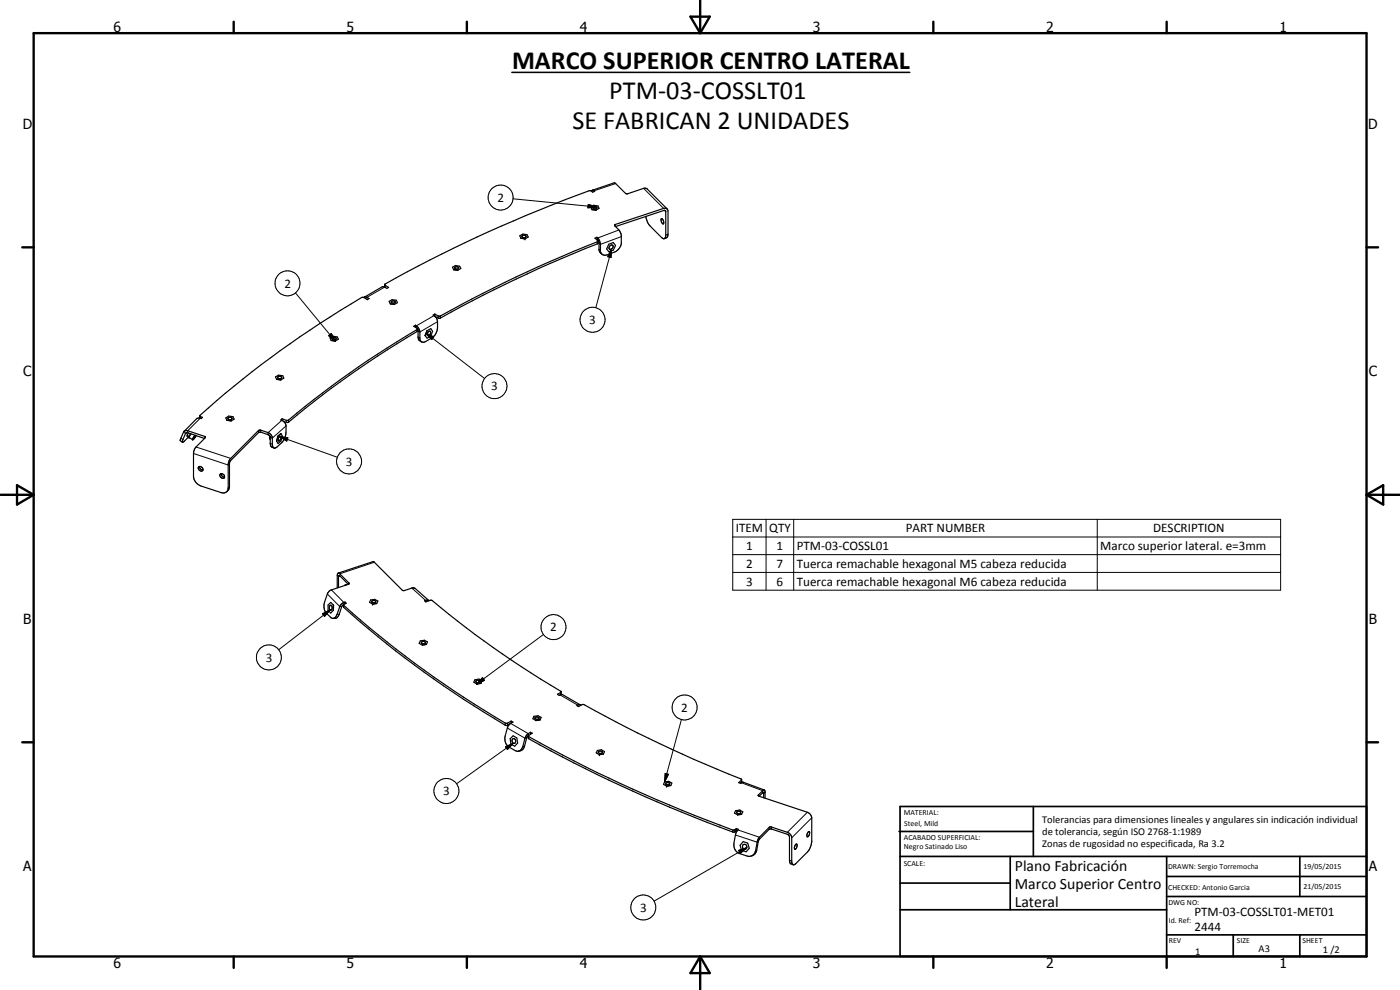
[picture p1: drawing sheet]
<svg xmlns="http://www.w3.org/2000/svg" width="420mm" height="297mm" viewBox="0 0 420 297" stroke-linecap="round" stroke-linejoin="round" font-family="sans-serif">
<g fill="none" stroke="#000" stroke-width=".35">
<path d="M177.8 57.1l.7 .3-.7 .3-.6-.5a390 390 0 0 0-61.8 28.2v.7M177.8 57.1l6.5-2.2 .5 .2 2.9 2.9 .4 .2 5.5-1.8 .5 .2 6.1 6.1M177.8 57.1l-.2 .3M156.3 71.5l-.3-.8 .9-.5 1.2 .2 .4 .7-.9 .6M156.3 71.5l1.3 .2M156.7 70.8a.72 .72 0 0 1 1.1 .2l-.7 .3-.4-.2zM177.6 62.9l-.3-.8 .9-.5 1.3 .2 .3 .7-.9 .5M177.6 62.9l1.3 .1M178 62.2l.9-.2a.41 .41 0 0 1 .1 .6 .41 .41 0 0 1-.6 .1l-.3-.1zM179.1 71.2l-.5 .3 .8 .8M179.1 71.8l.7 1v2.3l.8 1.1M179.1 71.8l-.1 .1"/>
<path d="M179.1 71.2v.6M179.4 72.3v.8a436.2 436.2 0 0 0-47.6 22.4l-1.3-.6M179.4 72.3a425.9 425.9 0 0 0-47.3 22.6h-.5l-1.1-.7M182.7 73.3l1.4-.5 .6 .9-.6 1.4-1.4 .4-.6-.8zM183.1 73.7a.49 .49 0 0 1 .6-.2 .49 .49 0 0 1 .3 .7l-.4 .4-.6 .2-.2-.5zM193.8 64.9l.9 2.4 4.2 4.2a.66 .66 0 0 0 .7-.1 .66 .66 0 0 0 .2-.7v-7.3l-.3-.3-14.8 4.9M198.5 65.6a1.08 1.08 0 0 1 .5 1.6 1.26 1.26 0 0 1-.5-1.6zM200.2 62.7l-.3-.2h-.7l-14.6 4.9-.2 .3a5.5 5.5 0 0 1 2 2.4v.4a4.8 4.8 0 0 1-.4 3.8l-1 1.1-2.7 1.1a1.42 1.42 0 0 1-2.1-1l-.1-2.7-.4-1-.6-.6M200.2 62.7l.3 .6-.1 7.5-.3 .5-.8 .3M109.2 89.3l-.3-.1a282.4 282.4 0 0 0-48.9 35.5v.8M109.3 89.2l.6-.1 .9 .5-.5 .3-1.1-.6zM115.4 86.1h.1"/>
<path d="M115.4 85.5l1.2 .7-.5 .3-.7-.4M115.4 86.1h-.7l-5.3 3.1M115.5 86.1l.1 .1M117.1 91.1l-.3-.7 .9-.5 1.2 .2 .4 .7-.9 .6M117.1 91.1l1.2 .3M117.1 91.1l1.3 .3M117.5 90.5a.72 .72 0 0 1 1.1 .2 .73 .73 0 0 1-1.2-.1zM118.3 91.4h.1M124.7 97.6l-.5 .3 1.1 .7M124.7 97.6v.6M125.3 98.6v.8a307.7 307.7 0 0 0-38.9 27.3l-1.3-.3M125.3 98.7a312 312 0 0 0-38.9 27.5l-1.7-.6"/>
<path d="M125.3 98.7l.2 .4v2.5a1.08 1.08 0 0 0 1 1M128.1 99.3l-.5 1.4M128.2 99.2l1.1-.6 .5 .8-.5 1.4-1.1 .7-.6-.8M128.2 99.2l-.6 1.5M128.2 99.2l-.1 .1M128.6 99.5l.4-.1a.71 .71 0 0 1 .1 .9 .71 .71 0 0 1-.9 .2zM130.5 94.9h.1M130.5 94.9l.7 1.1 .1 2.4a3.8 3.8 0 0 1-1.8 3l-1.7 1a1.06 1.06 0 0 1-1.1 .2 1.06 1.06 0 0 1-.7-.9v-2.1a2.56 2.56 0 0 0-1.3-2M130.5 94.2l-.5 .3 .5 .4M130.5 94.2v.7M136.1 80.9l-.3-.7 .9-.5 1.3 .2 .3 .7-.9 .5M136.1 80.9l1.3 .2"/>
<path d="M136.6 80.1l.9 .1a.56 .56 0 0 1-.4 .6 .56 .56 0 0 1-.7-.5zM83 113.8l-.3-.7 .9-.5 1.3 .1 .3 .8-.9 .5M83 113.8l1.2 .2M83 113.8l1.3 .2M83.3 113.1a.64 .64 0 0 1 .7-.2 .64 .64 0 0 1 .5 .6h-1zM84.2 114h.1M99.4 102.2l-.4-.8 1-.5 1.2 .2 .3 .7-.9 .5M99.4 102.2l1.2 .2M99.4 102.2l1.2 .1M99.7 101.5a.69 .69 0 0 1 1.2 .2 .63 .63 0 0 1-.7 .3 .63 .63 0 0 1-.5-.5zM100.6 102.3v.1M56.2 130.6v.4l.6 .4"/>
<path d="M56.2 130.6l.6 .4M56.5 131.2l-1.7 1.5M56.5 129.9l-.3 .7M56.8 131v.4M56.8 131.3v.1M57.1 130.4l-.3 .8 1 .8M57.1 130.4l-.3 .6M57.3 130.2l-.2 .2M58.5 130.6l-.6 1v.4M58.6 130.6l-.6 1.1 .8-1M58.9 130.7l-1 1.3M59.9 140a.94 .94 0 0 0 1 1"/>
<path d="M60 124.9l.8 .3-.4 .4-.8-.2-.6 .2-3.7 3.8M61.4 131.6l-5.4-1.8-.3 .2-.8 1.9-.1 .8M68.1 126.1l1.3 .2M68.1 126.1l-.3-.7 .9-.6 1.2 .2 .4 .8-.9 .5M68.4 125.4l.8-.2 .4 .4-.3 .3h-.6l-.3-.3zM80.5 129.8l-2.4-.8-.5 .2-8.7 8.7-.4 1.4v7.2a1.5 1.5 0 0 1-2.2 1.3l-6.1-2a3.5 3.5 0 0 1-2.1-2.8l.1-7.7 .5-1.1 2.9-2.8v-.3l-5.3-1.9h-.6l-.6 .5-1 2.3 .7 .7M80.5 129.8l.7 .5 .5 .9v2.4l.5 .8M80.5 129.8v.4M80.9 130.8v.6l.2 .3M81.1 131.2l.6 .2M82.2 134.4l-.6-.2-.4-.4-.3-3.1-2.6-1h-.6l-8.7 8.7-.1 .6v7.1l-.3 .8-.5 .6M83.4 130.9l-.4 1.5"/>
<path d="M83.5 130.9l-.5 1.5M83.5 130.9h-.1M83.9 131l.2-.1a.84 .84 0 0 1-.6 1.3v-.6zM84.3 130.1l.4 .8-.4 1.4-.8 .8-.5-.7M84.3 130.1l-.9 .8M84.3 130.1l-.8 .8M84.7 125.6l-.4 .4 1 .6 .5 .7v2.4l-.2 1.2-.7 1.6-2 1.8-.7 .1M84.7 125.6v.6M59.6 140.1a.78 .78 0 0 1 1.1 .2 .78 .78 0 0 1-.1 1.1 .93 .93 0 0 1-1-1.3zM66.1 142.3a.78 .78 0 0 1 1.1 .1 .78 .78 0 0 1-.2 1.1 .93 .93 0 0 1-.9-1.2zM66.4 142.1a1 1 0 0 0 1 1M101.5 172l10.5-3.5 8.7 8.6 .6 .1 2.4-.8h.7l4.3 3.9-.5-.3-.8 .3 .4 .3 1.6-.5a309.1 309.1 0 0 0 38.9 27.3v1"/>
<path d="M101.5 172l3.3 3.1-5.6 2-1 1.1a7.8 7.8 0 0 0-1 4.1l.6 1.5 1.6 1.6 1.3 .1 1-.9 1.1-2.9 1.1-.7-.4-.4M101.5 172l-.3 .6v3.8M104 175.5l-.6 .2M104.5 175.3l-2.7-2.6-.2 .3v3.3M99.1 181.7a.75 .75 0 0 1 .7 .5 .75 .75 0 0 1-.3 .8h-.4l-.3-.3v-.7zM100.1 181.5l-.8-.7-.8 .7v1.6l.8 .8 .7-.8M100.1 181.5l-.1 1.6M103.1 181.5v.6a284 284 0 0 0 48.9 35.6l1.2-.7M103.1 181.4a291.6 291.6 0 0 0 48.7 35.6h.4l1.2-.6M103.5 180.6l-1.3 .9-1.3 3.4-.9 .6M103.5 180.6v.5M111.6 180.4a.7 .7 0 0 1 1.2 .2 .65 .65 0 0 1-.7 .3 .65 .65 0 0 1-.5-.5z"/>
<path d="M113.1 181.1l-1.3 .2M113.1 181.1l.3-.8-.9-.5-1.3 .2-.3 .7 .9 .6M126.5 192.7a.67 .67 0 0 1 .6-.3 .67 .67 0 0 1 .6 .5l-.3 .3h-.6l-.3-.2zM128 193.3l-1.3 .2M128 193.3l.3-.7-.9-.5-1.3 .2-.3 .7 .9 .5M142.9 204.3a.7 .7 0 0 1 1.1 .3 .6 .6 0 0 1-.6 .3 .6 .6 0 0 1-.5-.6zM144.3 205l-1.2 .2M144.3 205l.4-.7-.9-.5-1.3 .2-.3 .7 .9 .5M153.2 217l-.8 1-.8 2.9a3.2 3.2 0 0 0 1.2 3.3l2.3 1.2a1.95 1.95 0 0 0 2.3-1.5l.7-2.5 .6-.8M153.4 216.4l.6 .3-.8 .3M153.4 216.4v.6M159.2 219.7l-1.3 1.1-1.1 3.5-.5 .7-.7 .4"/>
<path d="M159.2 219.7l.6 .3-1.1 .6M159.2 219.7v.6M160.6 215.3a.61 .61 0 0 1 .6-.2 .61 .61 0 0 1 .5 .5l-.8 .2zM162.1 216l-1.3 .2M162.1 216l.3-.7-.9-.5-1.3 .1-.3 .7 .9 .6M168.3 208.4h.5l5.3 3.1M168.4 207.6l-1.1 .7 .5 .4 .5-.3M174.3 211.6l-.5-.2-.7 .3 .5 .3 1.1-.6h.5a430.6 430.6 0 0 0 47.4 22.5M153.1 221.7l.9-.9 1.1 .6 .3 1.6-.9 .9-1.2-.6zM153.8 221.7a.68 .68 0 0 1 1 .5 .68 .68 0 0 1-.7 .9l-.4-.9zM158.6 220.9a400.9 400.9 0 0 0 61.6 28.2l.8-.5M158.7 220.6l-.1 .9a396.2 396.2 0 0 0 61.8 28.2l.6-.5"/>
<path d="M179.7 225.5a.66 .66 0 0 1 1.1 .3l-.9 .3-.3-.3zM181.1 226.2l-1.2 .2M181.1 226.2l.3-.7-.9-.5-1.2 .2-.4 .7 1 .5M199.8 235a.71 .71 0 0 1 1.2 .2 .63 .63 0 0 1-.7 .4 .63 .63 0 0 1-.5-.6zM201.3 235.7l-1.2 .2M201.3 235.7l.3-.8-.9-.5-1.2 .2-.4 .7 1 .6M222.6 233.9v.7l-.4 .4M222.6 233.9l-.9 .9 .6 .2 .6-.3 6.5 2.3M227.8 238.9l1.1-1.1h.3v1.6M228.9 237.2v.5M229.6 239.5v-2l-.1-.3-.4-.2-1.6 1.6 .2 .2 14.6 4.9 .7 .5 .5 .7 .1 7.7-.6 2-.7 1-3.5 3.5-.8 .4M229.6 237.7l-.4 .4"/>
<path d="M220.8 243.2l1.2-.2 .9 .6-.4 .7-1.1 .2-1-.5zM221 248.6v.6M221 249.2l.2 .1M221 248.6l.6 .2-.4 .5M221.1 243.6a.7 .7 0 0 1 1.2 .2 .65 .65 0 0 1-.7 .3 .65 .65 0 0 1-.5-.5zM221.2 249.3l-.4 1-.6 2.7a2.8 2.8 0 0 0 1.8 3.1l2.2 .7a1.93 1.93 0 0 0 2.6-1.6l.7-3.5 3.5-3.5h.6l4.7 1.5 .9 .7 .3 .5 .1 7.7 .4 .9M222.6 244.3l-1.3 .2M223 252.5l1.4 .5 .5 1.5-1 1.1-1.4-.5-.4-1.5zM225.5 256.8l1-.5 .5-.9 .8-3.5 3-3.1 .6-.1 4.9 1.6 .6 .5v7.3l.4 1.1 .8 .3M238.7 253.5l.3-.3a.89 .89 0 0 1 .2 1 .89 .89 0 0 1-.7 .5zM242.5 249.7l.3-.2a.98 .98 0 0 1-.6 1.5z"/>
<circle cx="223.4" cy="254.1" r=".72"/>
</g>
<g fill="none" stroke="#000" stroke-width=".3">
<path d="M154 59.6l25 2.5M177.6 57.3l.1 .2M184.8 55.1l-6.5 2.1v.3M193.2 56.5l6 6M176.6 61.3l2.4 .8-2.6 .3zM179.2 72.6v.6M179.8 74.8l.4 .4M183.5 74.7l-.1 2.6-1-.3zM183.5 74.7l-4.7 17.6M184.6 67.4v.5M185.7 69l-6.3 2.4v.6M186.5 71l-6.3 2.3-.4-.3"/>
<path d="M199.4 63.1l.4 .4M200.5 70.3l-.7 .2M88.7 87.9l11.9 14.4M115.4 86.1l-5.3 3.1v.6M115.6 85.6v.6M125.1 98.9v.6M127.9 100l2.3 1.1-.6 .8zM127.9 100l17.5 13.6M130.2 94.7l-5.3 3.1v.6M131.3 96.5l-5.3 3.1-.5-.3M131.5 94.8v.6M132.2 94.8v.6"/>
<path d="M98.6 100.7l.8-.6 1.2 2.2zM125.5 101.1l.5 .3M54.3 131.4l.6 .5M55.1 129.7l.6 .3 .2-.2M58.1 136.1l10.4 3.4M58.8 134.1l10.4 3.4M60.1 125.5l-3.8 3.7v.6M60.2 125.1v.4M61.4 130.9v.6M77.6 129.2v.6M78.3 129.1v.6M80.5 130.2v.2"/>
<path d="M81.1 133.1l.6 .2M83.9 131l2.5 .4-.3 .9zM83.9 131l17.3 6.2M84.6 126.1l-4.1 3.7M85.8 127.8l-4.1 3.6M85.9 126.1v.6M86.6 126v.7M68.9 146.1l-.4 .4M219.9 155.8h164.4v21.3h-164.4zM229.9 155.8v21.3M238.2 155.8v21.3M329.3 155.8v21.3"/>
<path d="M98.2 178.2l3.8 3.8h.6M99.5 177l3.7 3.8v.5M102.1 172.8l-.5 .2M104.7 174.9v.3M112.3 168.7l-10.3 3.5M123.6 176.4l4.1 3.7v.4M219.9 161.1h164.4M219.9 166.4h164.4M219.9 171.7h164.4M96.8 184.1l2.3-1.1-1.7 2zM99.1 183l-15.5 11.9M101.2 184.3h.6"/>
<path d="M103.2 181.6v.6M163.1 190.4l-20 14.8M144.8 203.3l.6 .8-2.3 1.1zM151.6 217v.6M152.3 218.4l5.3 3.1 .5-.1M152.3 217v.6M153.2 217l5.4 3.1v.6M168.1 208.5l5.3 3.1v.3M168.3 207.8v.6M204.5 215.9l-5 18.7M151.7 224.1l2.3-1.1-1.7 1.9zM154 223l-17 12.2"/>
<path d="M157.4 223.9h-.5M158.7 221v.7M199.6 232.1l1 .2-1.1 2.3zM222.5 234.1v.6M222.5 234.9l6.4 2.3M227.6 238.5v.3M228.8 237.9l.4 .2M228.9 237.7v.2M219.9 249v.6M220.6 248.9v.7M220.7 250.5l6.5 2.2 .4-.2M221.4 249l6.5 2.2v.6"/>
<path d="M221.7 255.1l2.4-.8-1.9 1.7zM224.1 254.3l-27.8 16.1M227.1 255.1l-.3 .1M230.8 248.2v.6M231.6 248.2v.6M236.9 258.1l.7 .2M242.3 243.7l-6 6M243.6 245.4l-6 6"/>
<circle cx="150.2" cy="59.3" r="3.7"/>
<circle cx="86.3" cy="85" r="3.8"/>
<circle cx="177.8" cy="96" r="3.7"/>
<circle cx="148.4" cy="115.9" r="3.7"/>
<circle cx="104.8" cy="138.5" r="3.8"/>
<circle cx="80.7" cy="197.3" r="3.7"/>
<circle cx="166.1" cy="188.1" r="3.7"/>
<circle cx="205.5" cy="212.3" r="3.8"/>
<circle cx="134" cy="237.3" r="3.8"/>
<circle cx="193.1" cy="272.3" r="3.8"/>
</g>
<g fill="#000">
<circle cx="157.6" cy="71.7" r=".18"/>
<circle cx="111.8" cy="181.3" r=".18"/>
<circle cx="179.9" cy="226.4" r=".18"/>
<circle cx="200.1" cy="235.9" r=".18"/>
</g>
<path d="M153.6 21.7h119.4" fill="none" stroke="#000" stroke-width=".46"/>
<g fill="none" stroke="#000" stroke-width=".71">
<path d="M10.1 9.9h400v277.1h-400zM70.1 6.5v3.4M140.1 6.5v3.4M207.2 5h5.8l-2.9 4.9zM210.1 0v9.9M280.1 6.5v3.4M350.1 6.5v3.4M6.7 74.2h3.4M410.1 74.2h3.5M.1 148.5h10M5.1 145.6l5 2.9-5 2.9zM410.1 148.5h10"/>
<path d="M410.1 148.5l5-2.9v5.8zM6.7 222.7h3.4M410.1 222.7h3.5M70.1 287v3.4M140.1 287v3.4M210.1 287v10M210.1 287l2.9 5h-5.8zM280.1 287v3.4M350.1 287v3.4"/>
</g>
<g fill="none" stroke="#000" stroke-width=".51">
<path d="M269.8 249.5h40.3M270.1 242h140v45h-140zM270.1 257h140M303.2 257v16M310.1 242v15M350.1 257v30M390.1 257v12M270.1 265h33.1M270.1 273h80M350.1 269h60M350.1 263h60M350.1 280.5h60"/>
<path d="M370.1 280.5v6.5M390.1 280.5v6.5"/>
</g>
<path d="M176.6 61.3l2.4 .8-2.6 .3zM183.5 74.7l-.1 2.6-1-.3zM98.6 100.7l.8-.6 1.2 2.2zM127.9 100l2.3 1.1-.6 .8zM83.9 131l2.5 .4-.3 .9zM96.8 184.1l2.3-1.1-1.7 2zM144.8 203.3l.6 .8-2.3 1.1zM151.7 224.1l2.3-1.1-1.7 1.9zM199.6 232.1l1 .2-1.1 2.3zM221.7 255.1l2.4-.8-1.9 1.7z" fill="#000"/>
<g font-size="7.9">
<text x="153.7" y="20.7">MARCO SUPERIOR CENTRO LATERAL</text>
<text x="182.9" y="29.6">PTM-03-COSSLT01</text>
<text x="171.8" y="38.7">SE FABRICAN 2 UNIDADES</text>
</g>
<g font-size="4.7">
<text x="304.6" y="261.2">Plano Fabricación</text>
<text x="304.6" y="266.6">Marco Superior Centro</text>
<text x="304.6" y="272">Lateral</text>
</g>
<g font-size="4.2">
<text x="34" y="9.6">6</text>
<text x="104" y="9.6">5</text>
<text x="174" y="9.6">4</text>
<text x="244" y="9.6">3</text>
<text x="314" y="9.6">2</text>
<text x="384" y="9.6">1</text>
<text x="6.8" y="38.7">D</text>
<text x="410.6" y="38.7">D</text>
<text x="7" y="112.9">C</text>
<text x="410.8" y="112.9">C</text>
<text x="7" y="187.1">B</text>
<text x="410.8" y="187.1">B</text>
<text x="7" y="261.4">A</text>
<text x="410.8" y="261.4">A</text>
<text x="34" y="290.4">6</text>
<text x="104" y="290.4">5</text>
<text x="174" y="290.4">4</text>
<text x="244" y="290.4">3</text>
<text x="314" y="290.4">2</text>
<text x="384" y="290.4">1</text>
</g>
<g font-size="3.9">
<text x="149.3" y="60.6">2</text>
<text x="85.3" y="86.3">2</text>
<text x="176.9" y="97.2">3</text>
<text x="147.4" y="117.1">3</text>
<text x="103.8" y="139.7">3</text>
<text x="220.8" y="159.7">ITEM</text>
<text x="230.8" y="159.8">QTY</text>
<text x="271.8" y="159.7">PART NUMBER</text>
<text x="346.1" y="159.8">DESCRIPTION</text>
<text x="223.9" y="165.1">1</text>
<text x="233.1" y="165.1">1</text>
<text x="239.1" y="165.1">PTM-03-COSSL01</text>
<text x="330.2" y="165.1">Marco superior lateral. e=3mm</text>
<text x="223.9" y="170.3">2</text>
<text x="233.1" y="170.3">7</text>
<text x="239.1" y="170.4">Tuerca remachable hexagonal M5 cabeza reducida</text>
<text x="223.9" y="175.7">3</text>
<text x="233.1" y="175.7">6</text>
<text x="239.1" y="175.8">Tuerca remachable hexagonal M6 cabeza reducida</text>
<text x="165.1" y="189.4">2</text>
<text x="79.7" y="198.5">3</text>
<text x="204.5" y="213.5">2</text>
<text x="133" y="238.6">3</text>
<text x="192.1" y="273.6">3</text>
<text x="358.5" y="275">PTM-03-COSSLT01-MET01</text>
<text x="358.5" y="279.4">2444</text>
</g>
<g font-size="3.1">
<text x="312.7" y="246.8">Tolerancias para dimensiones lineales y angulares sin indicación individual</text>
<text x="312.7" y="250.4">de tolerancia, según ISO 2768-1:1989</text>
<text x="312.7" y="254">Zonas de rugosidad no especificada, Ra 3.2</text>
<text x="358.7" y="286.5">1</text>
<text x="377.7" y="285.6">A3</text>
<text x="397" y="285.9">1 /2</text>
</g>
<g font-size="2.4">
<text x="271.2" y="244.4">MATERIAL:</text>
<text x="271.3" y="252">ACABADO SUPERFICIAL:</text>
<text x="271.4" y="247.9">Steel, Mild</text>
<text x="271.3" y="254.6">Negro Satinado Liso</text>
<text x="271.2" y="259.7">SCALE:</text>
<text x="350.6" y="260.8">DRAWN: Sergio Torremocha</text>
<text x="391.2" y="260.6">19/05/2015</text>
<text x="350.6" y="267">CHECKED: Antonio Garcia</text>
<text x="391.2" y="266.7">21/05/2015</text>
<text x="350.6" y="271.4">DWG NO:</text>
<text x="350.8" y="276.9">Id. Ref:</text>
<text x="350.8" y="282.8">REV</text>
<text x="371.2" y="282.9">SIZE</text>
<text x="390.9" y="282.9">SHEET</text>
</g>
</svg>
